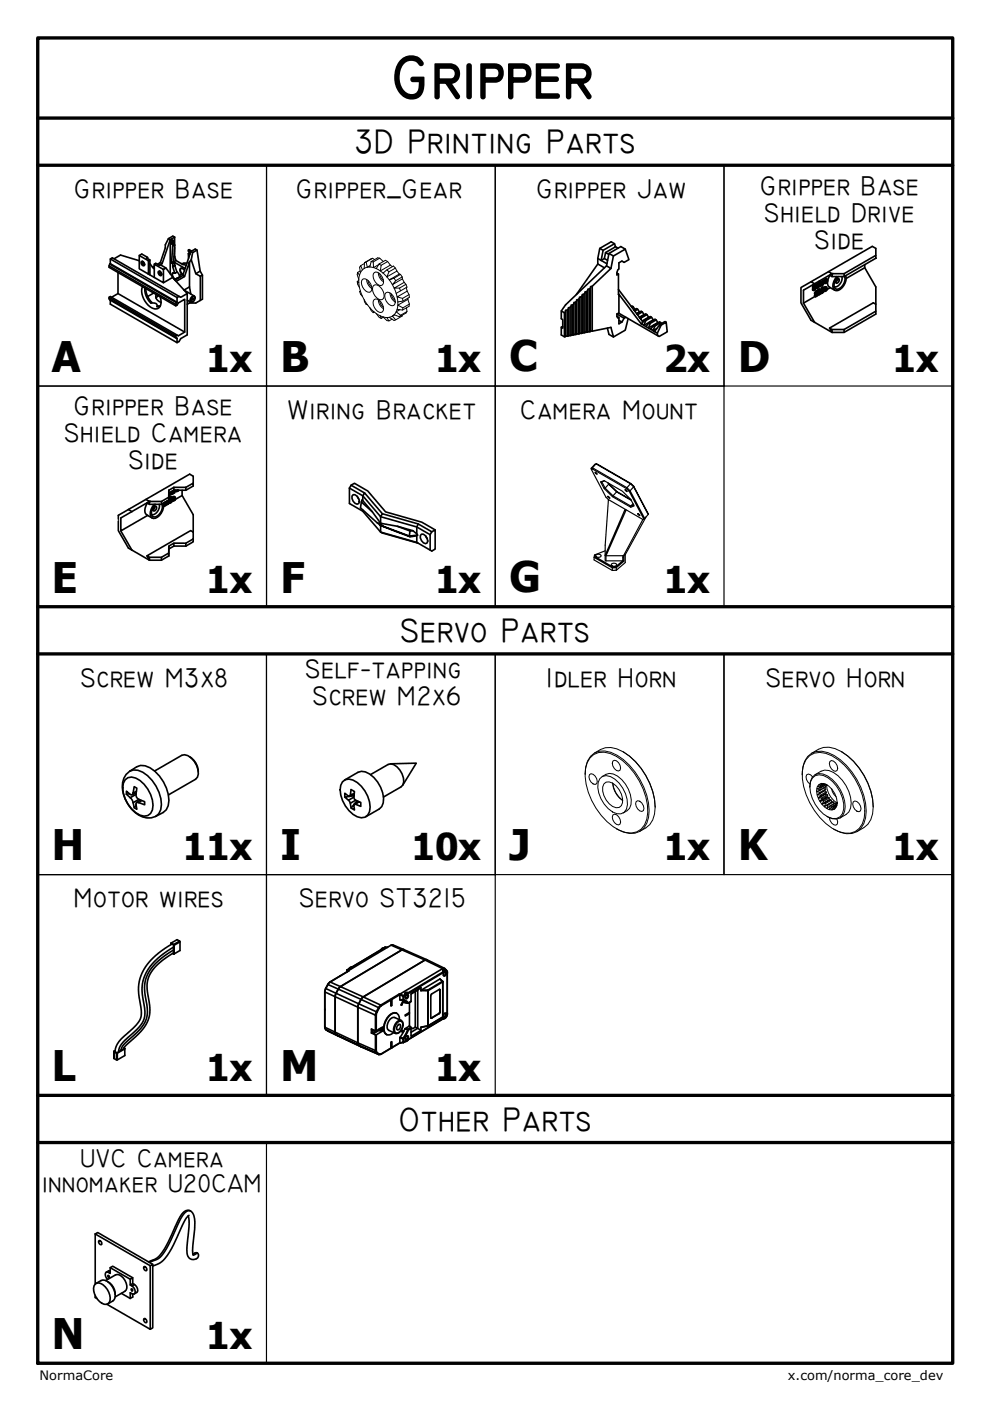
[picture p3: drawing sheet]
<svg xmlns="http://www.w3.org/2000/svg" width="210mm" height="297mm" viewBox="0 0 210 297" stroke-linecap="round" stroke-linejoin="round" font-family="sans-serif">
<!-- layer: Visible (ISO) -->
<g fill="none" stroke="#000" stroke-width=".35">
<path d="M23.1 56.4l14.2 8.1M23.3 56l14.1 8.2M23.4 55.9l14.1 8.2M23.4 54.9l14.1 8.2M24.2 54.9l1.4-.8 3.9 1.2M25 57.8v4.4l-1.3 .8M29.5 54.2l2 1.1v2.8l-2-1.1zM29.5 54.2l.6-.3 1.2 .7-.2 .1 .7 .4M30 55.4a.58 .58 0 0 1 .5 .3 .58 .58 0 0 1 0 .7l-.4-.3-.2-.4zM30.2 55.5l.1 .4 .3 .2M30.3 55.5v.4l.3 .2M30.3 55.5a.37 .37 0 0 0-.2 .4 .37 .37 0 0 0 .5 .3l.1-.2"/>
<path d="M30.4 55.6l.2 .3M31.3 54.6v.2M31.5 55.3l.3-.2v3.2M31.5 58.1l1.2 .7M31.8 55.9l.8 1h.1M32.7 56l2 1.1v2.8l-2-1.1zM32.7 56l.3-.2 .7 .4 .2-.1 1.3 .7M32.7 56.4l-.4 .2M33.6 57.5a.58 .58 0 0 1 .6 .3 .58 .58 0 0 1-.1 .6l-.4-.2-.2-.4zM33.8 57.6l.1 .4 .3 .2M33.9 57.6v.4l.4 .2M34 57.6a.37 .37 0 0 0-.2 .4 .37 .37 0 0 0 .4 .3l.1-.2"/>
<path d="M34 56.1l.4-.2 1.7-5.1v7.3M34 55.7l-.6 .3M34 55.7l.4 .2M34.1 57.7l.1 .3M34.7 57.1l.5-.3 1.8 2.5M34.7 59.9l1.9-1.1 3.1 3.4M35.7 50.6l.9 .5 .2-.1M36.4 55.8l.2 .1M36.4 51.3l.2 .4M36.5 51.3l-.2 .1 .2 .4M36.6 55.9l.5-.2v.6l-.5 .3zM36.6 51.1v.3l-.1-.1"/>
<path d="M36.6 56.6l.5 1.3M36.6 51.7l-.1 .1 .1 .1M36.6 51.7l.2 .2M36.8 51.9l-.2 .1-.2 3.8 .4-.3M36.8 51.8l-.2 .2M36.8 51.8l.3 .2-.3 .1zM36.9 59.1l.2 .2M37 54.4l.3 .8 1.5 .9 .7 .2M37 50.3l-.4-.2-.9 .5-.6 1.3v.6l-1.1 3.2M37 50.3l-.7 .4 .5 .3v.3l-.2 .1M37 50.3v1.7M37 52.4v2"/>
<path d="M37 54.4h-.1M37.1 57.9h-.5l-.1 .4 .1 .4M37.1 52l-.3 3.5M37.1 56.3l.4 1.3 .5 .6v.6l.1-.2M37.1 55.7l2.1 1.2M37.1 57.9h-.2a.75 .75 0 0 0-.3 .7 .75 .75 0 0 0 .6 .6M37.1 59.3h.1M37.2 59.2l-.1 .1M37.3 55.2l-.5 .3M37.4 59.7l1.7-1.1 1.1-3.1v5.3M37.6 57.7l-.5 .2M37.6 59h.1"/>
<path d="M37.6 59v.1M37.6 58.9l-.4 .3M37.8 59h-.2M38.7 58.4l-1.6 1M38.7 56.9h-.1a.73 .73 0 0 0-.3 .7 .73 .73 0 0 0 .5 .6M38.8 58.3h-.5l-.2 .5M39.1 57.3l-.3-.3-.4-.1a.89 .89 0 0 0 .4 1.4M39.6 55.8l-1.1 .1M39.9 53v.3l.4 .4-.2 .2M39.9 53.8l.2 .1M40.1 53.9l.2-.1h-.4l.1 .9M40.2 55.5l.4-.4 .9 2.9 1 .6"/>
<path d="M40.5 53.3l-1.8 5.1 .4 .2M40.8 53.6l-.9-.6 .2-.1 .5 .3 .8-.4 .4 .2 .6 4.5 .5 .8v5.1l-.4 .3M41.8 53l-1 .6-.2 1.5M42.4 57.5l-.9 .5M42.5 58.6v5.1l-1 .5h-1.3l-.5 .3M42.9 58.3l-.4 .3M126.7 54.8l2 1.1M126.7 56l-4.5 6.5M126.7 56l1.5 .8M127.2 52.7l.7 .4M128.4 53.5l2.1-1.2-.2-.6-2.4 1.4-.5 2.1 .7-.4 .7 .4M129.1 53.9l-.7-.4-.3 1.3"/>
<path d="M129.1 53.7l1 .6M129.5 56.9l.6-2.6 2.5-1.5 .7 2.2-1 .6-.4-.2-.7 .3v1.4l-.2 .1-.2 1.1 .3-.2M130.3 51.7l-.7-.4-2.4 1.4-.5 2.1v1.2M130.5 52.3l.5 .3M130.8 57.9l.3 .2v4.3h.1M132.6 52.8l-1-.5-2.5 1.4-.5 2.7M172 59.7l-2.2 1.3v3.2l2.2 3.7 .7 .4M172 59.7l3.7-2.1 .7 .4-3.7 2.2zM173.7 59.7l.1 .1M173.7 60h.1M173.8 59.9l-.1 .1M173.8 59.8l.3-.2-.3 .3z"/>
<path d="M174 59.9v.8l-.2 .1M174 59.9h.1M174 59.9l-.2 .2-.1-.1M174.1 59.6l-.2-.1-.2 .2 .1 .2M174.1 59.9l.2 .6-.3-.4M174.3 59.8h-.3M174.3 59.8l.1-.3 .2-.1 .2 .1-.2 .9-.3 .1M174.6 59.6l-.1 .6-.2-.4-.2-.1M174.7 59.9l.2 .2M174.7 59.8l.1 .1M174.8 59.5l-.2 .1-.2-.1M175 59.2l.2 .1"/>
<path d="M175.1 59.9h.1M175.1 59.8l.1 .1M175.1 59.5h.2l-.3 .1zM175.1 59.4l.2 .1M175.2 59.3l-.4 .6a.34 .34 0 0 0 .4 .1 .34 .34 0 0 0 .3-.4h-.1M175.2 59.3h.2l.1 .2-.5 .3 .1 .1M175.2 59.7h.1M175.3 59.6h.1M175.4 59.6h.1M175.4 59.2l-.3-.1-.4 .4M175.4 59.6l-.3 .3M175.4 59.8l.2 .8 1.4 .9"/>
<path d="M175.9 58.3l.5 .3M176 58.4l-.5 1.3M177.5 59.1h.4a.7 .7 0 0 1-.6 1 .63 .63 0 0 1 .2-1zM177.6 59.1v.3l-.4 .4M178.5 58.6a1.73 1.73 0 0 1-1.6 2.2M179 58l6.7-3.9v.7l-6.7 3.8zM179 58h-2.6v.6h2.6M179 58.6a2.15 2.15 0 0 1-1.7 2.7 1.46 1.46 0 0 1 .1-2.3l.3-.4M179.3 58.4a2.65 2.65 0 0 1-2 3.2 1.02 1.02 0 0 1-.7-1.4l.2-.5 .6-1.1M183.3 56.1v.7l-3.9 2.2M183.3 56.8l2.4 4v3.7M185.7 54.1v-1.4l-.8-.5-9.2 5.4"/>
<path d="M23.1 63l14.2 8.2M23.1 63.3l14.2 8.2M23.4 63.6v.9l14.1 8.2M25 62.2l14.2 8.2M30.2 60.8a4 4 0 0 0 2.6 4.7 1.41 1.41 0 0 0 1.3-2.1l-.1-.5M30.7 61.4l.3 1.3 .4 .8a.93 .93 0 0 0 1.2 .7l.6 .3 .1 .5 .7-.1M30.7 61.2l.2 .1-.2 .1M30.7 61.1v.3M30.9 61.3l.5 1.7 .8 1.1-.2 .2M32.6 62.1l-1.3 .8M33.1 62.5a1.24 1.24 0 0 0 1 1.6M33.5 62.7l-.4 .5"/>
<path d="M34 64.9l-.7 .1M37.5 71l-.2 .2 .1 .5h.1v1l.5-.3 .3-.6 1.4-.8v-8.8l-1.4 .8-.3-.2-.5 .3v1l-.2 .7 .5-.6 1.4-.8v7l-1.4 .8-14.4-8.3-.3 .1 .2 .6 14.1 8.1M38 62.8l-14.2-8.1-.4 .2v1l-.3 .8 14.2 8.1M39 61.5l1.2-.7 .2 1.5M39 61.5l2.2 1.3M39.7 63.6l.7 .5M40.2 63.9v.3M40.7 63.1l.4-.2a.58 .58 0 0 1 .1 .7 .58 .58 0 0 1-.7 .3v-.4zM40.8 63.4h.2l-.2 .2zM41.3 63.2v-.3a.73 .73 0 0 0-.8 .1 .73 .73 0 0 0-.2 .8l.2 .3 .4-.1M119 65.9l.7 .4v5.1M119.3 69.2l-.3 .2v1.6l.7 .4h.2v-5.6l.4-.1v5.6"/>
<path d="M119.9 66.1l-.2 .2M120.3 65.7l.2-.2v-.2l.6-.3v-.3l.3-.1 .3-.2v-.3l.6-.3v-.2l.3-.1 .3-.2v-.3l.3-.1 .2-.2v-.3l.6-.2v-.3l.4-.1 .2-.2v-.3l.6-.3v-.2l.4-.1 3.9-3.8-.9-.5-8.7 8.2-.9 1.3v1.7l.3 .2v1.7l-.3-.1M120.5 65.5v5.7h-.6M120.9 65.2v6M121.1 65v6.1h-.6M121.4 64.6v6.4M121.7 64.4v6.6h-.6M122 64.1v6.8M122.3 63.8v7.1h-.6M122.6 63.5v7.3M122.9 63.3v7.5l-.6-.1M123.2 62.9v7.8"/>
<path d="M123.4 62.7v7.9h-.5M123.8 62.4v8.2M124 62.2v8.3h-.6M124.4 61.8v8.7M124.6 61.6v8.8h-.6M125 61.3v9M125.2 61v9.3h-.6M125.6 60.7v9.5M128.8 69.6l.3 1.3 1 .5M130.8 66.6l1.5 .9-.4 .8-.7-.4M130.8 66.6l.3-.2 8.3 4.8M130.8 66.6v.5l.2 .3 .2-.1v1.4l.7-.4"/>
<path d="M130.8 67.1l.4 .2M131.1 61.4l4.5 5.9M131.2 66.4v-4l4.7 6.3M132.7 67.3l-.4 .2M133.2 67.5l-.6 2.5-2.5 1.4-.6-2-3.9 .8-.4-.1M133.8 65l.2-.1 .2 .1 .4 .6M134.2 65l-.2 .2M134.4 65.7l.6-.3 .6 .7M134.6 65.6l-.2 .1M134.6 65.6h.1M135 66.5l.9-.5 .7 .7M135.2 65.6l-.6 .3"/>
<path d="M135.6 66.1l-.6 .4M135.6 66.1v.1M135.6 67.3l.3 .2v.2zM135.9 67.7l.4 .6M136.1 68.6l-.1 .1M136.2 66.1l-1 .6M136.6 66.7l-1 .6M136.6 66.7h.1M136.7 67.8l.2 .2-.4 1-.5-.3zM136.7 67.8l1.2-.7 .2 .2-1.2 .7M137.2 66.7l-1.3 .8M137.5 67.3l-.6-.7-1.3 .7"/>
<path d="M137.6 67.3l-1.4 .8M137.6 68.4l.3 .2-.4 1-.5-.4zM137.6 68.4l1.3-.7 .2 .1-1.2 .8M138.1 67.3l.4 .5-2 1.2 .5 .2M138.5 67.8l.1 .1M138.6 69l.3 .1-.4 1-.6-.3zM139.1 67.8l.4 .6-2 1.2 .4 .2M139.3 69.7l-.8 .4 .3 .2M139.5 68.4h.1M139.9 68.8l.3 .1-.8 1.7-.6-.3zM140.1 68.4l-1.2 .7M140.2 68.9l1-.6 .3 2.1-1.7 .9-.4-.1v-.6"/>
<path d="M140.2 68.6l-.4-.3-1.2 .7M141.2 68.3l-.2-.1-1.1 .6M170.4 64.3l2.3 4M172.3 60.5l.2 .1M172.5 60.6l.4-.2a.49 .49 0 0 1 .4 .5 .49 .49 0 0 1-.4 .4l-.4 .3zM172.6 60.4l-.3 .1v1l.2 .1M172.6 60.4l.1 .1M172.7 61.3h.1M172.7 60.2l-2.3 1.3v2.8M172.7 68.3l3.7 2.2M172.7 62.6l.2 .1M172.7 62.2l.2 .1"/>
<path d="M172.7 61l.2 .1M172.7 61v.1M172.7 62.5v.3l.2 .1M172.7 62.5l.2 .2M172.8 62.9l-2.4 1.4M172.8 60.6v.1M172.8 60.7l-.1 .3M172.8 60.7l.2 .1M172.9 60.2l-.3 .2M172.9 60.2l.1 .1M172.9 60.2l.2 .2M172.9 62.7v.2"/>
<path d="M172.9 62.7h.1M173 60.8l-.3 .5M173 60.8l-.1-.2-.2 .1v.6M173 62.5h-.3M173 62.5h.3M173 62.5l.2 .1M173.1 61.6l-.4 .6 .3 .2M173.1 61.6l.1 .2M173.1 61.6l.4 .1M173.1 62.1h.1M173.2 62v.1M173.2 61l.1 .1"/>
<path d="M173.2 60.2l.1 .1M173.2 61h.1M173.2 62l.2 .1M173.3 62.4h.1M173.3 62.5l-.4 .2M173.3 62.4v.1M173.4 62.1h.1a.63 .63 0 0 1-.6 .8M173.4 62.1h-.2M173.4 60.1l.2 .1M173.5 61.4l.2 .1M173.5 61.9v.2l-.3-.1M173.5 61.7v.2l-.3 .1"/>
<path d="M173.5 61.7a.61 .61 0 0 0-.5 .7h.3M173.5 60.2l-.1-.1-.2 .3M173.6 60l.1 .1M173.6 61.6h-.1M173.6 60.2l.2-.1-.1 .3M173.6 60.2l-.3 .1v.8l.2-.1 .2-.6M173.7 61.5l.2-.1-.2 .3zM173.7 61.8v.7l-.2-.1M173.8 60.1l-.2-.1-.2 .2M173.8 61.6l.1 .8-.2 .1M173.8 60.1v.7l-.1-.1v-.3M173.9 61.7h-.4"/>
<path d="M173.9 61.9l.1 .1M173.9 61.5l-.1 .1M173.9 62.1h.1M173.9 61.4l-.2-.1-.2 .1 .2 .3M173.9 61.5l.1 .1M173.9 61.5h.1M173.9 62.1l.2 .1M174 62l.1 .2 .3-.1M174 62.2h-.1M174 61.6v.4M174.1 61.3h.1v-.3l.2-.2 .2 .1v1.1l-.2 .1M174.1 61.3l-.2 .2"/>
<path d="M174.1 61.3l.1 .1M174.2 61.8l.2 .1v-.4l-.2 .2 .1 .3M174.2 61.6v.2M174.2 61.8h.1M174.2 61.4l-.2 .2M174.4 61.1v.3l-.2-.1M174.4 61.4h-.2M174.4 61.9h-.2M174.6 60.9l-.2 .2-.2-.1M174.6 61.5h.1M174.6 61.7h.1M174.6 61.7l.2 .1"/>
<path d="M174.7 61.7l-.1 .1M174.9 60.8l.1 .2M174.9 61.4l.2 .1M175 61.1l.1 .1M175 61.1l-.1 .2 .2-.1M175 61l.2-.1 .1 .3-.4 .4M175 61l-.3 .5M175.1 61.5l-.1 .1M175.1 61.4h.1M175.2 61.4l-.1 .1M175.3 60.9l-.3-.1-.4 .3M175.3 61.3l-.1 .1"/>
<path d="M175.3 61.3h-.1a.31 .31 0 0 1-.1 .4 .31 .31 0 0 1-.4-.2M175.9 69.6l.5 .3h2.6M176 61l-.7 .4M176.4 69.9v.6M179 69.9l6.7-3.9v-1.5l-.5-.3-9.3 5.4 .5 .9M179 69.9v.6M185.7 66v.6l-6.7 3.9h-2.6M25.6 112.6l2.4 4M27.2 108l-2.1 1.3v3.2l2.1 3.7 .8 .4M27.2 108l3.7-2.1 .8 .4-3.7 2.2M27.2 108l.8 .5M28 108.5l-2.4 1.3v2.8l5.7-3.3"/>
<path d="M28 116.6l3.7 2.2M31.2 117.9l.5 .9M31.2 106.7a1.87 1.87 0 0 0-.1 2.5l1.2 .6M31.7 118.2v.6M32.7 107.5l.4-.2a.6 .6 0 0 1 0 .7 .6 .6 0 0 1-.6 .3l-.1-.2zM32.9 107.4l-.1 .3-.4 .4M33.8 106.9a1.74 1.74 0 0 1-1.7 2.2M34.2 106.3h-2.5v.6M34.2 118.2v.6M34.3 106.9a2.15 2.15 0 0 1-1.7 2.7 1.46 1.46 0 0 1 0-2.3l.4-.4M34.6 106.7a2.66 2.66 0 0 1-2.1 3.2 1.02 1.02 0 0 1-.6-1.4l.4-1.1 .4-.5M34.6 106.7l.2 .2"/>
<path d="M34.7 106.7h.1M34.7 107.3h.1M34.7 107.3v.1M34.7 107.1v.3M34.7 106.7l.1 .2h.4M34.8 106.6l-.1 .1M34.8 107.1h-.1M34.9 107l.1 .1M35 106.5l.1 .1M35 106.9l.1 .1M35 106.9l-.3 .1M35.1 106.5l.3 .1"/>
<path d="M35.1 106.5l.1 .1M35.1 106.8l.1 .1M35.1 107l-.3 .1M35.2 106.9l-.1 .1M35.2 106.6h.1a.63 .63 0 0 1-.6 .8M35.2 106.6h-.1M35.3 106.3v.3M35.4 106.3h-.1M35.5 106.2v.8l-.1-.1M35.7 106.1v.8l-.2 .1M35.7 106.1l-.2 .1M35.7 106.6h.1"/>
<path d="M35.7 106.4h.1M35.7 106.6l.2 .1M35.8 105.4l-1.6 .9v.6M35.8 105.9l.3-.2v-.3l.2-.1 .1 .1v1l-.2 .1M35.8 117.9l-1.6 .9h-2.5M35.8 104.6h.1M35.8 105.1l.1 .1M35.8 104.7l.1 .1M35.8 103.9v1.5M35.8 116.4v1.5M35.8 103.9v.7M35.8 115.8v.6"/>
<path d="M35.8 106.4l.2 .3 .2-.2M35.8 106.7h-.1M35.9 106.1l-1.7 .8h-2.5l-.5-.3M35.9 106.1l-.1 .3M35.9 105.8l.2 .1M36 104.4l.1 .2M36.1 104.6v.4l-.2 .2v-.6M36.1 104.7l.1 .1M36.1 104.6h.1M36.1 106.1l-.1 .2M36.1 106.2l.1 .1v-.3l-.2 .2 .1 .2M36.1 105.9l-.2 .2"/>
<path d="M36.2 104.3v.3M36.2 105.5v.3l-.1-.1M36.2 105.8l-.1 .1M36.2 106.3l-.2 .1M36.4 104.5l.2 .1M36.4 104.2l.2 .1-.2 .1zM36.4 105.4l-.2 .1-.1-.1M36.4 106.1h.1M36.4 105.9l.2 .1M36.5 106.1l.1 .1-.2 .1M36.5 104.2l.1 .1M36.6 104.4l.1 .1"/>
<path d="M36.7 104.5l-.1 .1M36.7 104.4h.1M36.7 105.3l.2 .1M36.7 104.3a.31 .31 0 0 1-.1 .5 .31 .31 0 0 1-.4-.2M36.8 104v.3l-.4 .2 .2 .1M36.8 104.4l-.1 .1M36.8 105.9l.1 .1M36.9 103.3v1.3l-.1-.1M36.9 103.3h2.5M36.9 115.8h2.5M36.9 103.3l-1.1 .6M36.9 115.8l-1.1 .6"/>
<path d="M36.9 115.2v.6M36.9 105.6h.1M36.9 105.6l-.1 .2 .2-.2M36.9 105.4h.2l.1 .3-.4 .3M36.9 105.4l-.3 .6M36.9 106h-.1M37 105.8l.1 .1M37.1 105.9l-.2 .1M37.1 105.9v-.2a.31 .31 0 0 1-.1 .4 .31 .31 0 0 1-.4-.1M37.1 105.4l-.3-.1-.4 .3M37.1 103.9v.5l-.2 .2M37.2 103.9l.2 .3"/>
<path d="M37.2 104l.2 .1M37.4 103.9v.2M37.6 103.9l.1 .1zM37.7 103.9v.1M37.7 104l.1 .1M38 103.9l-.4 .3-.2-.1M38.6 103.9v1.2l-1.4 .8M38.6 105.1l2.4 4v3.7M39.4 103.3v.6h-2.5l-1.1 .7v1.4v-.6M39.4 103.3l1.6-.9v.6l-1.6 .9M39.4 115.8v-.6h-2.5l-1.1 .6v2.1M39.4 115.2l1.6-.9v-1.5l-.6-.3-9.2 5.4 .5 .3h2.5l1.6-.9"/>
<path d="M41 114.3v.6l-1.6 .9M41 102.4v-1.4l-.8-.5-9.3 5.4M74.1 103.5l.3-.6 2.9 1.6-.4 .6M74.1 103.5v3.3l2.8 1.6M74.1 103.5l2.8 1.6M74.4 102.9l.7-.4 2.9 1.6 3.8 4.4 7.6 2.2 2.9 1.6M74.9 104.9a1.35 1.35 0 0 1 1.2 1.9l-.4 .1a1.36 1.36 0 0 1-.8-2zM75.7 105.2l.4 .7M76.6 106.4l-.2 1.3 4.2 3.7 6.3 2.4-6.3-2.4M76.9 108.4l3.8 4.4 8 2.4M76.9 105.1l3.8 4.4 .4-.6 7.6 2.2M76.9 105.1v1"/>
<path d="M76.9 108.1v.3M77.3 104.5l3.8 4.4M78.9 108.5l-2.2-2.5-.1 .4 2.3 2.1 1.8 2.4v-1.4l7.7 2.2 .3-.6 2.9 1.7-.4 .6M79.9 110.8l.7 .2 .7 .6M80.6 111l.1-.1 3.6 .7 2.6 1M80.7 111.4v1.4l7.7 2.2M84.3 111.6l3.2 .9M88.4 113.2v-1.5l2.8 1.7M88.4 113.5v1.5M88.5 113.5l-1-1-.6 .1-.1 1 1.7-.1-1.6 .3M89.4 113.2a1.35 1.35 0 0 1 1.2 1.9 1.1 1.1 0 0 1-1.5-1v-.6zM90.2 113.6l.4 .7"/>
<path d="M91.2 113.4v3.2M91.6 112.8l.7-.5v4.1l-.7 .4-3.2-1.8M26.5 165.3a2.23 2.23 0 0 1 3.2 .2 6.7 6.7 0 0 1 2.6 6.2 1.77 1.77 0 0 1-2.6 1.1 6.6 6.6 0 0 1-3.5-6.7zM26.8 168.4l.8 .7M27.4 168.3l-.6 .1M27.5 163.5l1.5-.9a3.4 3.4 0 0 1 3.8 .9 8.1 8.1 0 0 1 2.9 7.3l-.5 .9-.6 .6-1.6 .8M27.5 163.5a3.3 3.3 0 0 1 3.8 1 8 8 0 0 1 2.8 7.2l-.4 .8-.7 .6M27.5 163.5a4.6 4.6 0 0 0-1 5.9 5.9 5.9 0 0 0 5.6 4l.9-.3M27.6 169.1l.4 .5 .2 .6M28.2 168.1l-.2 .4h-.2l-1-.8v.7M28.2 168.1l.3-1.3 .5 .3-.2 1.3M28.8 168.4a1.11 1.11 0 0 0 .6 1.1"/>
<path d="M28.8 168.4l-1.2 .7M28.9 170.8l-.4 .5M28.9 168.1l-.9 .4M28.9 167.8l-.7 .3M29.4 169.5l1.3 .5v.6l-1.3-.4M29.4 170.2h-.4l-.1 .1 .1 1.3-.5-.3-.3-1.1M29.4 169.5l-1.2 .7M29.7 169.6l-.8 .6M30 169.7l-.6 .5M32.8 163.5l5.7-3.4a2.33 2.33 0 0 1 2.7 1.3 3.6 3.6 0 0 1 .7 3.4l-.4 .4-5.8 3.3M40.2 160.4a3.8 3.8 0 0 1 1.8 3.2M72.6 165.8a2.2 2.2 0 0 1 3.2 .1 6.6 6.6 0 0 1 2.5 6.2 1.75 1.75 0 0 1-2.5 1.1 6.6 6.6 0 0 1-3.6-6.7z"/>
<path d="M73.1 165.4l2.8-1.7a2.97 2.97 0 0 1 3.4 1.1 6.8 6.8 0 0 1 2 5.4l-.4 .8-.5 .5-2.9 1.7M73.9 169.7l.4 .6M74.3 168.6l-.2 .2h-.2l-.8-.6v.8M75 169l.1 .4 .3 .3M75.1 168.4l-1 .4M75.1 168.2l-.8 .4 .1-1.2 .8 .4-.2 1.2-1.1 .7-.8-.7 1.9-.3M75.4 169.7l1.1 .4v.9l-1.1-.5 .7-.5M75.4 169.7l-1.1 .6 .1 1M75.7 169.8l-1.3 1.5 .8 .4-.2-1 .1-.2h.3M75.9 169.9l-.8 .6M78.6 164.2l3.7-2.1a2.16 2.16 0 0 1 2.5 1.2 3.3 3.3 0 0 1 .6 3.1l-.4 .4-3.7 2.2M82.8 161.9l5.5-.1-2.9 4.7"/>
<path d="M36.3 199.9l-.1 .4M36.3 199.9l.5 .3M38.1 199.5l.1 .2-1.3 .7M38.1 199.5l-.6-.3-1.2 .7M38.1 199.5l-1.3 .7M38.2 199.7v1.8l-1.3 .7M32.3 203.2a14.5 14.5 0 0 1 4.3-3l.2 .6a13.9 13.9 0 0 0-6.1 6 8.9 8.9 0 0 0-.2 6.1 4.9 4.9 0 0 1-1.5 5.4l-1.9 1.7a4 4 0 0 0-1.9 2.9l-.2 .2h-.5a2.57 2.57 0 0 1 1.1-2.7l1.9-1.8a5.5 5.5 0 0 0 2.4-3.3l.1-1.1a15.8 15.8 0 0 1-.6-5.6 9.4 9.4 0 0 1 2.9-5.4zM36.6 202.2h.3M36.7 201.5l.1 .5a12.7 12.7 0 0 0-5.3 5.2 7.4 7.4 0 0 0 0 4.7 7.2 7.2 0 0 1-2.7 7.9l-2.4 2.1a.77 .77 0 0 1-.7 .6M36.7 200.9l.1 .4a13 13 0 0 0-5.6 5.5 7.5 7.5 0 0 0-.3 4.9 6.8 6.8 0 0 1-.2 5.2 13.6 13.6 0 0 1-3.6 3.7l-.6 .6a2.52 2.52 0 0 0-.9 1.5l-.4 .1M36.8 200.2l.1 .2M36.9 200.4v1.8"/>
<path d="M68.9 210.3v3.8M68.9 210.3v7.5M68.9 217.8l.2 .5M68.9 217.8h.1M68.9 214.1v3.7M68.9 217.8l2.1 1M69 209.6l-.1 .7M69.1 218.3l.4 .3M69.1 218.3l2.6 1.4M69.1 218.3l2.1 1M69.5 208.7h.1M69.5 208.7l-.5 .9"/>
<path d="M69.5 208.7l2.2 1M69.6 218.6l2.1 1M69.9 208.2l-.4 .5M71 218.8l.2 .5M71 211.3v7.5M71.1 218.8l.2 .5M71.2 210.6l-.2 .7M71.2 219.3l.6 .4M71.2 210.6l-2.1-1-.2 .4v.3l2.1 1M71.3 210.6l-.2 .7M71.7 209.7l-.5 .9M71.7 219.7l4.9 2.2"/>
<path d="M72.2 209.2l-.5 .5M72.2 206.9l-2.3 1.3M72.2 206.9h.1M73.5 205.8l.3 .1M73.5 205.8v.3M73.6 205.7l-.1 .1M73.9 205.5l-.3 .2M73.9 205.8v.1M73.9 205.5h.1M73.9 205.9l-1.7 1M74.7 205l-.1 .3-.6 .2M74.7 205h-.2l-.5 .5"/>
<path d="M74.7 205l-.4 .1-.4 .4M75.9 213.5l-4.8-2.2v7.5l4.8 2.3M75.9 213.5v7.6M76 212.8l-.1 .7M76.1 212.8l-.2 .8M76.6 211.9l.4-.5 3.7 1.7M76.6 211.9l-.6 .9M76.6 211.9l3.7 1.7-.5 .9-3.7-1.7M77 211.4l-.5 .5-4.8-2.2-.4 .9 4.7 2.2M78.7 219l.9 .4M78.9 218.3v.6l.4 .2v-.7M79.6 218.6l-.9-.4v.8l.2-.1"/>
<path d="M79.6 218.6v-3.4l-3.7-1.6v7.5l3.7 1.6v-3.3M79.8 218.6l1.4-.9v.9l-1.4 .8v3.3M79.8 218.6h-.2M79.8 219.4h-.2M79.8 215.2v3.4M79.9 214.6l-.1 .6M79.9 214.6l-.1-.1-.1 .4-.1 .3h.2M80.4 218.2v.3M80.4 213.7l-.5 .9M80.6 218v.6M80.7 213.1l.1 .2M80.7 213.1l-.4 .5 .1 .1"/>
<path d="M80.8 201.4h-.1M80.8 201.4l-6.1 3.6 6-3.6M80.8 213.3l-.4 .4M80.9 217.9v.5M81.2 218.6l-.8-.1-1.1 .6M81.5 201h-.4l-.4 .4M81.5 201h.1M81.5 201l-.1 .2-.6 .2M81.5 201h-.2l-.5 .4M82.1 200.9l-.6 .1M82.1 200.9l-8.2 4.9-.3-.1 .4-.2M82.2 200.8l-.7 .2"/>
<path d="M82.9 200.4l.4-.1 2.3 1-.4 .1M82.9 200.4l2.3 1-13 7.8-2.2-1 3.9-2.3M82.9 200.4l-.8 .5M83 211.9l.1 1.3M83 213.2h-.1M83.1 211.9l-.2 .1M84.1 214.8a1.71 1.71 0 0 0-2.1 1.1 3.1 3.1 0 0 0-.4 3.2l.4 .3M84.3 217.4l.4-.2a.66 .66 0 0 1 .1 .7 .66 .66 0 0 1-.7 .4zM84.4 216.7l.6-.2a1.54 1.54 0 0 1-.5 2.5h-.6a1.73 1.73 0 0 1 .5-2.3zM84.7 210.7l.1 .2M84.7 210.7l-4 2.4M84.7 216.2a1.08 1.08 0 0 0-.4-1.3 1.08 1.08 0 0 0-1.3 .1 3.3 3.3 0 0 0-1.2 4.2 1.21 1.21 0 0 0 1.6-.3"/>
<path d="M84.8 210.9l.7 .3v-.1v.9h.1M84.8 211.9l.7 .2-.7-.1M84.8 219.9v1.2l-1.7 1v-1.3l-.2 .1v1.3l-2.1 1.3M84.8 212l1 .5M84.8 212v-1.1l-1.7 1v1.3l-.2 .1v-1.3l-2.1 1.3M84.8 219.9l.8 .3M84.9 210.7h-.2M85.1 216.4l-1.4-.7a1.75 1.75 0 0 0-1.3 2.8l1.4 .6M85.1 216.4a1.75 1.75 0 0 0-1.3 2.7M85.1 216.4a1.77 1.77 0 0 1-.7 2.7h-.6M85.1 218.4l.5 .3-.2 .2-.4-.3zM85.1 218.4l.5 .3"/>
<path d="M85.2 201.4l.4-.1 4.9 2.2M85.4 212.3h.2l-.5 .8h-.1zM85.4 212.3h.2M85.5 218.7l-.1 .2M85.5 212.3l-.4 .8M85.6 212l1 .6M85.6 212l-.1 .1 1 .6 .1-.1M85.8 218.2l-1 1.7M85.8 212.5l.7 .2M85.8 218.2l.7 .1M85.9 210.9l.1 .1M85.9 218.1l.6 .1"/>
<path d="M86 211l-.4 .2v.8M86.2 219.7l.3-.1a.57 .57 0 0 1-.5 .9l-.1-.2zM86.2 211l.3-.1a.57 .57 0 0 1-.5 .8l-.1-.2zM86.2 219.7h.2a.47 .47 0 0 1-.4 .7l-.1-.1M86.2 210.9h.2a.47 .47 0 0 1-.4 .7l-.1-.1M86.5 218.3h.1M86.5 218.3l-1 1.8 .1 .1M86.5 210.5l-.6-.1v.4M86.5 210.5l-.6 .3M86.5 218.2l.1 .1M86.5 218.2v.1M86.5 210.5l.1 .1"/>
<path d="M86.6 210.6l-.6 .4M86.6 218.3l-1 1.9M86.6 212.6v.1M86.8 217.6l.2 .1M86.8 214.7v.2M86.8 214.9l-.9 .5M86.8 217.6l-1 .6M86.8 212.5v2.2l-.9 .5v.2l.9-.5v2.7M87 217.9l.1 .1M87 217.9l-.5 .3M87.1 217.7l-.1 .2M87.1 217.7v.3"/>
<path d="M87.1 212.3l-.6 .4-.7-.2M88 210.2v7.6l-.5 .3-.4-.1M88 217.8l.6 .2-1.5 .9M88.6 209.9v8.1l.6 .5M89.2 210v-.6l-2.1 1.2v1.7l-.5 .3M89.2 209.4l-2.1 1.4M89.2 210h1.5M89.3 209.9l-.1 .1M89.3 209.9h1.4v.1M90.1 203.5l-4.9-2.1-13 7.8 4.8 2.2M90.1 203.6l3.7 1.8 .5-.1 .3 .4M90.1 203.6l-13.1 7.8"/>
<path d="M90.5 203.5h-.4M90.5 203.5l-.4 .1M90.5 203.5l3.8 1.8M90.7 217.5l-1.5 .3v.7l-2.1 1.2v-1.7l-.5 .3M90.7 210v7.5l-1.5 .3M90.7 210v7.5M90.7 217.5h.1M91.4 215.8l.1 .1M93.1 214.9l-1.7 1M93.1 214.9h.1M93.1 214.9l-1.6 1M93.2 209.8l.1 4.8"/>
<path d="M93.3 207.6l.5 .5-3.1 1.8 .1 .1 3.1-1.9M93.3 214.6l-.2 .3M93.3 209.9h.1M93.3 214.6h.1M93.3 209.9l-.2-.1-1.7 1.1-.1 4.9 .2 .1M93.3 209.9v4.7M93.9 215.7l-3.2 1.8M93.9 208.1h.1M93.9 208.1l-.6-.5-4 2.3M93.9 215.6l-.1 .1M93.9 208.1v7.5zM93.9 206.1l.1 .1"/>
<path d="M93.9 206.1l-7.4 4.4M94 206.2l.6-.4 .2 .1v.5M94 206.2l-7.4 4.4M94 205.6l-.2-.2-8.9 5.3 .6 .4 .4-.3M94.2 206.2l.4-.1a.57 .57 0 0 1-.5 .8l-.1-.2zM94.2 214.9l.4-.1a.57 .57 0 0 1-.5 .8l-.1-.2zM94.3 206.1h.1a.47 .47 0 0 1-.3 .7l-.1-.1M94.3 214.9l.1-.1a.46 .46 0 0 1-.3 .8l-.1-.2M94.6 205.7h-.2l-.5 .4M94.6 205.7l-.6-.1h-.1v.5M94.6 205.7l.2 .3v.4M94.8 214.7v.6a.74 .74 0 0 1-.8 .6"/>
<path d="M94.8 214.7a1.08 1.08 0 0 1-.9 1.3M94.8 206.4v8.3M94.8 206.4h.1M24.2 222.9v1.5v-1.4M24.2 222.9v.1M24.2 223l.5 .3M24.2 224.4l.5 .3M24.4 222.7l-.2 .2M24.7 223.3v1.4h.2v-1.4M24.7 223.3h.2M26.3 222.2l.2 .1v1.5l-1.6 .9M26.5 222.4l-1.6 .9"/>
<path d="M75.9 221.1l.1 .5M75.9 221.1l.2 .5M76 221.6l.6 .4M76 221.6l-4.7-2.3 5.2 2.6M76.1 221.6l4.2 1.9zM76.6 221.9l3.7 1.7M79.8 222.7l.1 .5M79.8 222.7h-.2l.1 .3 .1 .2h.1M79.9 223.2l.5 .3M80.3 223.5v.1M80.4 223.5h-.1M80.8 223.5l-.5 .1"/>
<path d="M80.8 223.5h-.4M80.8 223.5h.1M83 220.9v1.3M83 222.2h-.1M83.1 222.1l-.2 .1M84.8 220.1l.7 .1v.8l-.7 .1-4 2.4M85.5 221l-.8 .2M85.6 221h-.1M85.6 220.2v.8l.4-.3M86 220.7l-.4 .3M86.6 220.4l7.4-4.5-7.4 4.5M86.6 220.4l-.3 .3-.4 .1"/>
<path d="M86.6 220.4l-.6 .3M39.9 257.8l.2 1.7-.5 4.9 .1 1.3a1.23 1.23 0 0 0 1 1.3 1.23 1.23 0 0 0 1.4-.9 .5 .5 0 0 0-.3-.5 .5 .5 0 0 0-.5 .1l-.4 .2M40.1 257.7l-.5 .5-.5 .7-1.5 3.3a12.3 12.3 0 0 1-3.6 5.5l-1.6 .7M40.4 256.7a1.55 1.55 0 0 0-1.7 1.1l-.3 .4a49.7 49.7 0 0 1-3.9 7.8 3.7 3.7 0 0 1-2.4 1.4l-.4 .3M20.2 272.3a1.44 1.44 0 0 1 2.1 .5 3.2 3.2 0 0 1 .9 3.3 1.24 1.24 0 0 1-2.1-.1 3.2 3.2 0 0 1-.9-3.7zM20.2 261.6l11.7 6.8v13.4M20.2 261.6l.5-.3 11.7 6.8M20.2 274.7v.4l.3 .2M20.2 261.6v10.6M20.4 272.1l1-.6a2.2 2.2 0 0 1 2.5 1.4 2.15 2.15 0 0 1-1 3.5M21 263a.57 .57 0 0 1 .5 .9 .57 .57 0 0 1-.5-.9zM22.4 271.5l2.1-1.2a2.07 2.07 0 0 1 2.2 1.7 1.44 1.44 0 0 1-.2 1.8l-2.1 1.2"/>
<path d="M22.7 276.5l9.2 5.3M22.8 270.5h.3l.1 .3zM22.8 271.8a3 3 0 0 1 1.6 2.7M23 269.8l-.5-.1a1.06 1.06 0 0 0 .3 1.6M23.4 269.4l-.9 .3M23.4 269.6l-.4 .2 .4 .2v-1.2l.5-.3 4.2 2.4M23.4 268.8l4.2 2.4 .5-.3v1.2M25.7 274.2l1.9 1.1 .5-.3v-.6M27.6 271.2v1.2l.5-.3 .4 .2M27.8 273.3h.2l.1 .4zM28 272.6a1.2 1.2 0 0 1 .5 1.7l-.3 .1-.6-.3v1.2M28.5 272.3l-.5 .3-.4-.2"/>
<path d="M28.5 272.3a1.19 1.19 0 0 1 .5 1.7l-.5 .3M30.5 268.7l.1-.2a.57 .57 0 0 1 .4 .9 .65 .65 0 0 1-.5-.7zM30.5 279.7l.1-.2a.57 .57 0 0 1 .4 .9 .65 .65 0 0 1-.5-.7zM31.9 268.4l.5-.3v13.4l-.5 .3M41 266.1l-.1-1.7a20.6 20.6 0 0 0 .2-6.6 1.35 1.35 0 0 0-1.2-1.2 1.35 1.35 0 0 0-1.4 .9l-3.6 7.3a4.9 4.9 0 0 1-3.4 2.7M41.8 265.6l-.8 .5"/>
</g>
<g fill="none" stroke="#000" stroke-width=".21">
<path d="M76.1 59.5l-.4 .2M76.1 59.9l.1 1.1M76.1 59.9l-.4-.2 .1 .5 .4 .8M76.1 59.2v.7M76.2 58.3l-.1 .9M76.2 58.3l-.4-.5-.1 .4 .4 1M76.4 57.4l-.6 .4M76.4 57.8l-.2 .5M76.8 57.2l-.4 .6M76.8 57.2l-.3-.9-.3 .4 .2 1.1M76.9 59.2a1.62 1.62 0 0 1 1.9 1.5 .87 .87 0 0 1-.5 1.3 1.96 1.96 0 0 1-1.4-2.8zM77.2 56.9l-.4 .3"/>
<path d="M77.3 55.9l-.8 .4M77.3 55.7l.3-.1 .3 1M77.7 59.3a2.27 2.27 0 0 0 1.2 1.9M77.9 56.6l-.7 .3M78 59.5a1.66 1.66 0 0 0 .8 1.3M78.4 56.6l1.4 .3M78.4 56.6h-.5M78.5 56.3l-.6 .3M78.7 55.5l-.3 1.1M78.7 55.5h.4M79 54.8l-1.4 .8M79.4 57.8a1.62 1.62 0 0 1 1.9 1.5 .87 .87 0 0 1-.5 1.2 1.96 1.96 0 0 1-1.4-2.7z"/>
<path d="M79.4 55l-.4-.2-1.7 .9-.1 1.2M79.8 56.9l1.4 1M80.2 57.8a2.31 2.31 0 0 0 1.1 1.9M80.4 56l-.6 .9M80.5 54.7l-1.4 .8 .1 1.2 1.1-.6M80.5 58a1.66 1.66 0 0 0 .8 1.4M81.2 57.9a9.7 9.7 0 0 1 2.8 4.3M81.3 55.5l-.8-.8h-.4l-1.4 .8M82 57.2l-.8 .7M82.2 55.5l-1.4 .7-.2 1.2 2.2-1.2M82.8 56.2l-.6-.7-.5-.3-1.3 .8 .4 .2M82.8 56.2l.4 .3"/>
<path d="M83.8 56.8l-1.3 .8-.5 1.1 2.1-1.2M84.1 57.5l-.3-.7-.4-.4-1.4 .8 .5 .4M84.1 57.5l.6 .6M84.7 58.1l.2 .1 .4 .5M84.7 58.1l-2.2 1.2 1-.3M84.9 58.2l-1.4 .8 .4 .5M85.3 58.7l-1.4 .8-.7 .9 2.1-1.3M85.3 58.7v.4M85.3 59.1l.4 .8M85.7 59.9l.6 1-2.3 1.3M85.7 59.9l-2.1 1.2h1.1M76.2 61l.2 .7"/>
<path d="M76.4 61.7l.4 1.1M76.4 61.7l-.2 .1 .6 1M76.4 61.7l-.2 .1M76.8 62.8l.4 .8M77.2 63.6l.7 1M77.2 63.6l.1 .4 .3 .5 .3 .1M77.9 64.6l.5 .6M78.4 65.2l.8 .8M78.4 65.2l.3 .7 .4 .4M79.2 66l-.1 .3 .3-.1M79.2 66l.6 .5M79.2 60.5a1.66 1.66 0 0 1 2.1 1.4 1.06 1.06 0 0 1-.6 1.7 2.24 2.24 0 0 1-1.5-3.1z"/>
<path d="M79.4 63.5a1.62 1.62 0 0 1 1.9 1.5 .87 .87 0 0 1-.5 1.3 1.96 1.96 0 0 1-1.4-2.8zM79.8 66.5l.8 .5M79.8 66.5l.6 .7 .4 .3M80.2 63.5a2.31 2.31 0 0 0 1.1 2M80.5 63.8a1.66 1.66 0 0 0 .8 1.3M80.6 67l.2 .5 .5-.2M80.6 67l.6 .2M81.2 67.2l.8 .8h.5l.6-.3M81.2 67.2l.8 .1M81.8 62.1a1.62 1.62 0 0 1 1.9 1.5 .87 .87 0 0 1-.5 1.2 1.96 1.96 0 0 1-1.4-2.7zM82 67.3l.5 .7M82.5 67.3h-.5"/>
<path d="M82.7 62.1a2.31 2.31 0 0 0 1.1 1.9M83 62.3a1.7 1.7 0 0 0 .8 1.4M83.6 66.7l-1.1 .6M83.7 66.8l-.5 .2 .7 .8M84 62.2l.4 1.8M84.2 65.6l-.6 1.1M84.4 64l-.2 1.6M84.8 65.7l-.8 .4 .9 .7M85.3 66.8v.2l-1.8 .9-1-.6M86.1 60.3l-1.4 .8 .2 .6M86.1 61l.2 .7M86.2 65.3l.1 .7-.2 .4-1.4 .8-1.1-.5"/>
<path d="M86.3 66l-1.4 .8-.2 .4M86.3 61.7l.4 .8 .1 .5-1.4 .8-1 .2M86.3 61.7l-2.1 1.3 1.1 .3M86.5 63.5l.3 1-.1 .4-1.4 .8-1.1-.1M86.5 63.5l-2.1 1.2 1 .6M86.5 63.2v.3M86.7 62.5l-1.4 .8 .1 .5M86.8 64.5l-1.4 .8-.1 .4M126 159.7a4.9 4.9 0 0 1 6.1-.3 15 15 0 0 1 6.8 11.8 5 5 0 0 1-3.3 5.1M132.1 159.4a14.6 14.6 0 0 1 6.8 11.8M172.1 159.7a5 5 0 0 1 6.3-.4 15 15 0 0 1 6.7 11.8 5.1 5.1 0 0 1-3.4 5.2M178.4 159.3a14.6 14.6 0 0 1 6.7 11.8"/>
<path d="M124.1 164.2a4.5 4.5 0 0 1 3-4.9 6.6 6.6 0 0 1 5.1 1.7 14.5 14.5 0 0 1 5.3 12.3 3.7 3.7 0 0 1-5.3 3.1l-1.5-.7M125 164.2l.3-.2a1.61 1.61 0 0 1 1.2 2.1l-.3 .2a1.61 1.61 0 0 1-1.2-2.1zM125.1 160.7a3.6 3.6 0 0 1 4.3-.9 13.6 13.6 0 0 1 7.5 9.2 8.1 8.1 0 0 1-.2 5.9 3.4 3.4 0 0 1-4 1.6 12.2 12.2 0 0 1-7.3-6.8 11 11 0 0 1-.9-7.9zM127.2 165.1a2.15 2.15 0 0 1 3.2 .1 6.3 6.3 0 0 1 2.4 6.3 1.87 1.87 0 0 1-2.9 .7 6.7 6.7 0 0 1-3.1-6.3zM127.7 164.7a2.44 2.44 0 0 1 3.2-.2 6.7 6.7 0 0 1 2.9 6.1l-.3 .8-1.4 1M128 166.2a1.68 1.68 0 0 1 2.6 .4 4 4 0 0 1 1.1 4.2 1.67 1.67 0 0 1-2.5-.4 4 4 0 0 1-1.2-4.2zM129.9 166.1a5.4 5.4 0 0 0 2.1 3.6 4.7 4.7 0 0 1-2.1-3.6zM129.9 161.4l.4-.2a1.61 1.61 0 0 1 1.2 2.1l-.4 .2a1.61 1.61 0 0 1-1.2-2.1zM129.9 172.8l.4-.2a1.62 1.62 0 0 1 1.2 2.1l-.4 .2a1.62 1.62 0 0 1-1.2-2.1zM134.9 169.9l.3-.1a1.61 1.61 0 0 1 1.2 2.1l-.3 .1a1.63 1.63 0 0 1-1.2-2.1zM170.1 164.3a4.5 4.5 0 0 1 3-5 6.5 6.5 0 0 1 5.1 1.8 14.4 14.4 0 0 1 5.3 12.3 3.7 3.7 0 0 1-5.3 3.1l-1.5-.7M171.7 160.2a4.3 4.3 0 0 1 4.7 0 14.6 14.6 0 0 1 7 11.7 4.3 4.3 0 0 1-3.2 4.7 6.9 6.9 0 0 1-5.1-2 14.7 14.7 0 0 1-5-11.1l.3-1.4 .5-1.1z"/>
<path d="M171.7 166.8a2.33 2.33 0 0 1 1-2.5 2.33 2.33 0 0 1 2.8 .2 7.9 7.9 0 0 1 3.6 7.5 2.28 2.28 0 0 1-3.8 1.1M172.2 165a2.34 2.34 0 0 1 3.4-.1 7.8 7.8 0 0 1 3.3 6.7 2.08 2.08 0 0 1-1.2 1.8 2.08 2.08 0 0 1-2.1-.2 7.5 7.5 0 0 1-3.8-7.4zM172.3 164.7l-.4-.4-.5-.2-.4 .2a1.62 1.62 0 0 0 .7 1.9M172.8 164.2a3.3 3.3 0 0 1 4.9 .3 7.7 7.7 0 0 1 2.6 6.8l-.3 .8-.6 .6-1.3 .7M173.3 167.3l.5 .2v.1l-.6 .3 .3-.2M173.3 168.5l.7 .1v.1l-.5 .4M173.4 166.8l.5 .2-.6 .3 .1-.1M173.5 169.1l1.5-.8zM173.6 169.2h.6l.1 .1-.4 .5M173.6 166.3a2.18 2.18 0 0 1 2.8 1.1 4.1 4.1 0 0 1 1 3.6l-.4 .5a2.17 2.17 0 0 1-2.8-1 4.1 4.1 0 0 1-.9-3.6zM173.7 166.4l.4 .2-.7 .2 .1-.1M173.7 166.3l.1 .1"/>
<path d="M173.7 166.3l.8 .1-.4-.2 .7 .1-.3-.2 .9 .4M173.9 169.8l1.5-.8zM173.9 169.9l.6-.2 .1 .2-.3 .5M174.3 170.4l1.6-.8zM174.4 170.5l.5-.3 .2 .2-.3 .5M174.4 166.5h.1M174.5 166.4l.1-.1-.5 .3M174.7 166.4l-.6 .3M174.8 167l.3 .5-1.2 .7M174.8 170.9l.6-.3 .1 .1-.2 .6M174.8 167.6l-1.5 .9 .6-.3-.1-.2-.6-.1M174.8 167.7l.4 .2v.2l-.2 .2"/>
<path d="M174.9 166.5l.1 .4-1.2 .7M174.9 166.3h-.1M175 166.8l-1.2 .7M175.1 167.3l-1.3 .7M175.1 166.3l-1.2 .7M175.1 168.4l.3 .1v.4M175.1 166.4l-1.2 .7M175.2 167.9l-1.2 .7M175.2 168.1l-1.2 .6M175.2 166.4a4.8 4.8 0 0 0 2.3 3.8M175.3 166.4h.1M175.4 168.5l-1.2 .7"/>
<path d="M175.4 169l.4 .2v.4M175.5 168.6l-1.2 .7M175.6 171.2l-.3 .1 .5-.4 .2 .1-.1 .6M175.7 169l-1.2 .7M175.8 169.2l-1.2 .7M175.8 173.4a1.62 1.62 0 0 0 1.4 1.6l.3-.3 .1-.5-.1-.5M175.9 169.6l.2-.1 .2 .6-1.5 .8M176 161.4l.3-.2a1.62 1.62 0 0 1 1.2 2.1l-.3 .2a1.61 1.61 0 0 1-1.2-2.1zM176 171.5l-.1 .1 .5-.5v.6M176.1 169.5l-1.2 .7M176.3 169.7l-1.2 .7M176.3 167.3l.2 .6 .8 1"/>
<path d="M176.7 170l-1.2 .7M176.8 170.4l-.2-.5-1.2 .7M176.8 171.6v-.6l-.3 .6M176.9 171.5h.1M177.1 170.9l-.3 .1M177.2 170.3l-1.2 .7M177.3 170.5l-.3-.3-1.2 .7M177.3 170.8l-.2 .1M177.3 170.7l-.6 .4M177.4 170.5l-1 .6M177.4 170.4l-1.1 .7M177.5 170.1l-.1 .8v-.4l-.2 .7-.1-.3-.2 .6"/>
<path d="M180.9 170l.3-.2a1.61 1.61 0 0 1 1.2 2.1l-.3 .2a1.61 1.61 0 0 1-1.2-2.1z"/>
</g>
<g fill="#000">
<circle cx="176.4" cy="58" r=".17"/>
<circle cx="176.4" cy="70.5" r=".17"/>
<circle cx="31.7" cy="106.3" r=".17"/>
<circle cx="31.7" cy="118.8" r=".17"/>
<circle cx="35.7" cy="106.1" r=".17"/>
<circle cx="37.6" cy="103.9" r=".17"/>
<circle cx="74.7" cy="205" r=".17"/>
</g>
<g fill="none" stroke="#000" stroke-width=".25">
<path d="M125.3 99.3l.3-.1 7.3 4.2 .7 .7 .7-.9M125.3 99.3l1.1-.9-.8 .8v.2M125.3 99.3l.1 .2M126.1 118l.1-.4-.2 .1v1l3.8 2.2M126.2 100.1l.4 .5zM126.4 117.7l.4-.2a.51 .51 0 0 1 .7 .4l-.6 .3a.51 .51 0 0 1-.6-.4zM127.4 102.2l.7 1.4 .2-.1 1.7 1.6M128.1 103.6l1.8 1.7M128.2 102l-.6 .2M128.3 117.7v1.1l.2 .1M128.3 117.7l4.2-9.6 .2 .1-4.2 9.6M128.3 117.7v-2.1l.7-9.7 7.3 4.2-4.1 7.7"/>
<path d="M128.3 117.7l.2 .1M128.3 116.8l-2.1 .8M128.5 117.8v1.1M128.5 117.8h3.7l-.2 .4M128.9 105.2l.4 .5zM128.9 102.4l.1 .3-.7 .8-.7-1.3h-.2l.7-.3 3.8 2.2 1.8 1.8 .8 1.4-.8 .2M129 102.4l.1 .1M129.7 119.6l.4-.2a.51 .51 0 0 1 .7 .4l-.6 .3a.5 .5 0 0 1-.6-.4zM130 105.1l3.7 2.2 .7-.2M130 105.1l-.1 .2 3.8 2.2v-.2l.5-.5M130.8 104.2l-1.7-1.7-.1 .2 1.7 1.6-.7 .8M132 118.9h-3.5"/>
<path d="M132 118.9v-.7l.3-.5v1.3M132.3 117.7l.3-.2v1.8l-1.9 1.6M132.5 108.1l.2-.1v.2M132.5 103.8l.5 .4zM133.4 104.1h.2l3.1 5.8-.2 .2-3.1-6-.6-.5-7.2-4.2-.2 .1 3.1 5.9 .5 .5M133.8 105.9l-3.1-1.6 3.1 1.8M133.8 102.5l-7.4-4.1 7.3 4.2-.9 1M134.4 103.1l3 6zM134.4 103.1l-.7-.5 .6 .6M135.2 108.9l.5 .4zM136.5 110.1h-.2M137 109.6l-4.4 8"/>
<path d="M137.4 109.1l-.7 .8M129.9 120.2l-3.8-2.2-.1 .2 3.8 2.2v.5M130.6 120.1l1.4-1.2 .3 .1-1.6 1.4zM130.6 120.1l-.7 .1-.1 .2h.9v.5M130.7 120.9h-.9"/>
</g>
<!-- layer: Border (ISO) -->
<path d="M8 35h194M8 138.6h194M8 128.6h194M8 232.2h194M8 242.2h194" fill="none" stroke="#000" stroke-width=".7"/>
<!-- layer: Border (ANSI) -->
<path d="M8 8h194v281h-194zM8 25h194" fill="none" stroke="#000" stroke-width=".71"/>
<!-- layer: Sketch Geometry (ANSI) -->
<g fill="none" stroke="#fff" stroke-width=".25">
<path d="M23.4 6.7h1.6M71.9 6.7h1.6M120.4 6.7h1.6M176.2 3.6h1.6M30.7 50.4h1.6M71.9 53.5h1.6M120.4 53.5h1.6M23.4 110.3h1.6M71.9 110.3h1.6M120.4 110.3h1.6M168.9 110.3h1.6M23.4 157.1h1.6"/>
<path d="M71.9 157.1h1.6M23.4 213.9h1.6"/>
</g>
<g fill="none" stroke="#000" stroke-width=".25">
<path d="M8 35h48.5v46.8h-48.5zM56.5 35h48.5v46.8h-48.5zM105 35h48.5v46.8h-48.5zM153.5 35h48.5v46.8h-48.5zM8 81.8h48.5v46.8h-48.5zM56.5 81.8h48.5v46.8h-48.5zM105 81.8h48.5v46.8h-48.5zM8 138.6h48.5v46.8h-48.5zM56.5 138.6h48.5v46.8h-48.5zM105 138.6h48.5v46.8h-48.5zM153.5 138.6h48.5v46.8h-48.5zM8 185.4h48.5v46.8h-48.5z"/>
<path d="M56.5 185.4h48.5v46.8h-48.5zM8 242.2h48.5v46.8h-48.5z"/>
</g>
<text font-size="12.9" x="83" y="20.8">Gripper</text>
<g font-size="8.9">
<text x="11" y="78.8">A</text>
<text x="59.5" y="78.8">B</text>
<text x="108" y="78.7">C</text>
<text x="156.5" y="78.8">D</text>
<text x="11" y="125.6">E</text>
<text x="59.5" y="125.6">F</text>
<text x="108" y="125.5">G</text>
<text x="11" y="182.4">H</text>
<text x="59.5" y="182.4">I</text>
<text x="108" y="182.3">J</text>
<text x="156.5" y="182.4">K</text>
<text x="11" y="229.2">L</text>
<text x="59.5" y="229.2">M</text>
<text x="11" y="286">N</text>
</g>
<g font-size="7.8">
<text x="43.7" y="78.8">1x</text>
<text x="92.2" y="78.8">1x</text>
<text x="140.7" y="78.8">2x</text>
<text x="189.2" y="78.8">1x</text>
<text x="43.7" y="125.6">1x</text>
<text x="92.2" y="125.6">1x</text>
<text x="140.7" y="125.6">1x</text>
<text x="38.7" y="182.4">11x</text>
<text x="87.2" y="182.3">10x</text>
<text x="140.7" y="182.4">1x</text>
<text x="189.2" y="182.4">1x</text>
<text x="43.7" y="229.2">1x</text>
<text x="92.2" y="229.2">1x</text>
<text x="43.7" y="286">1x</text>
</g>
<g font-size="7.3">
<text x="75.2" y="32.5">3D Printing Parts</text>
<text x="84.8" y="136.2">Servo Parts</text>
<text x="84.5" y="239.7">Other Parts</text>
</g>
<g font-size="5.8">
<text x="15.7" y="42">Gripper Base</text>
<text x="62.7" y="42">Gripper_Gear</text>
<text x="113.7" y="42">Gripper Jaw</text>
<text x="161.1" y="41.3">Gripper Base</text>
<text x="162" y="47">Shield Drive</text>
<text x="172.7" y="52.7">Side</text>
<text x="15.6" y="88.1">Gripper Base</text>
<text x="61" y="88.8">Wiring Bracket</text>
<text x="110.3" y="88.8">Camera Mount</text>
<text x="13.6" y="93.8">Shield Camera</text>
<text x="27.2" y="99.5">Side</text>
<text x="64.7" y="143.7">Self-tapping</text>
<text x="17" y="145.6">Screw M3x8</text>
<text x="66.3" y="149.5">Screw M2x6</text>
<text x="115.7" y="145.6">Idler Horn</text>
<text x="162.4" y="145.6">Servo Horn</text>
<text x="15.6" y="192.4">Motor wires</text>
<text x="63.4" y="192.4">Servo ST3215</text>
</g>
<g font-size="5.5">
<text x="17" y="247.3">UVC Camera</text>
<text x="8.8" y="252.8">innomaker U20CAM</text>
</g>
<g font-size="2.7">
<text x="8.4" y="292.6">NormaCore</text>
<text x="167.1" y="292.6">x.com/norma_core_dev</text>
</g>
</svg>
